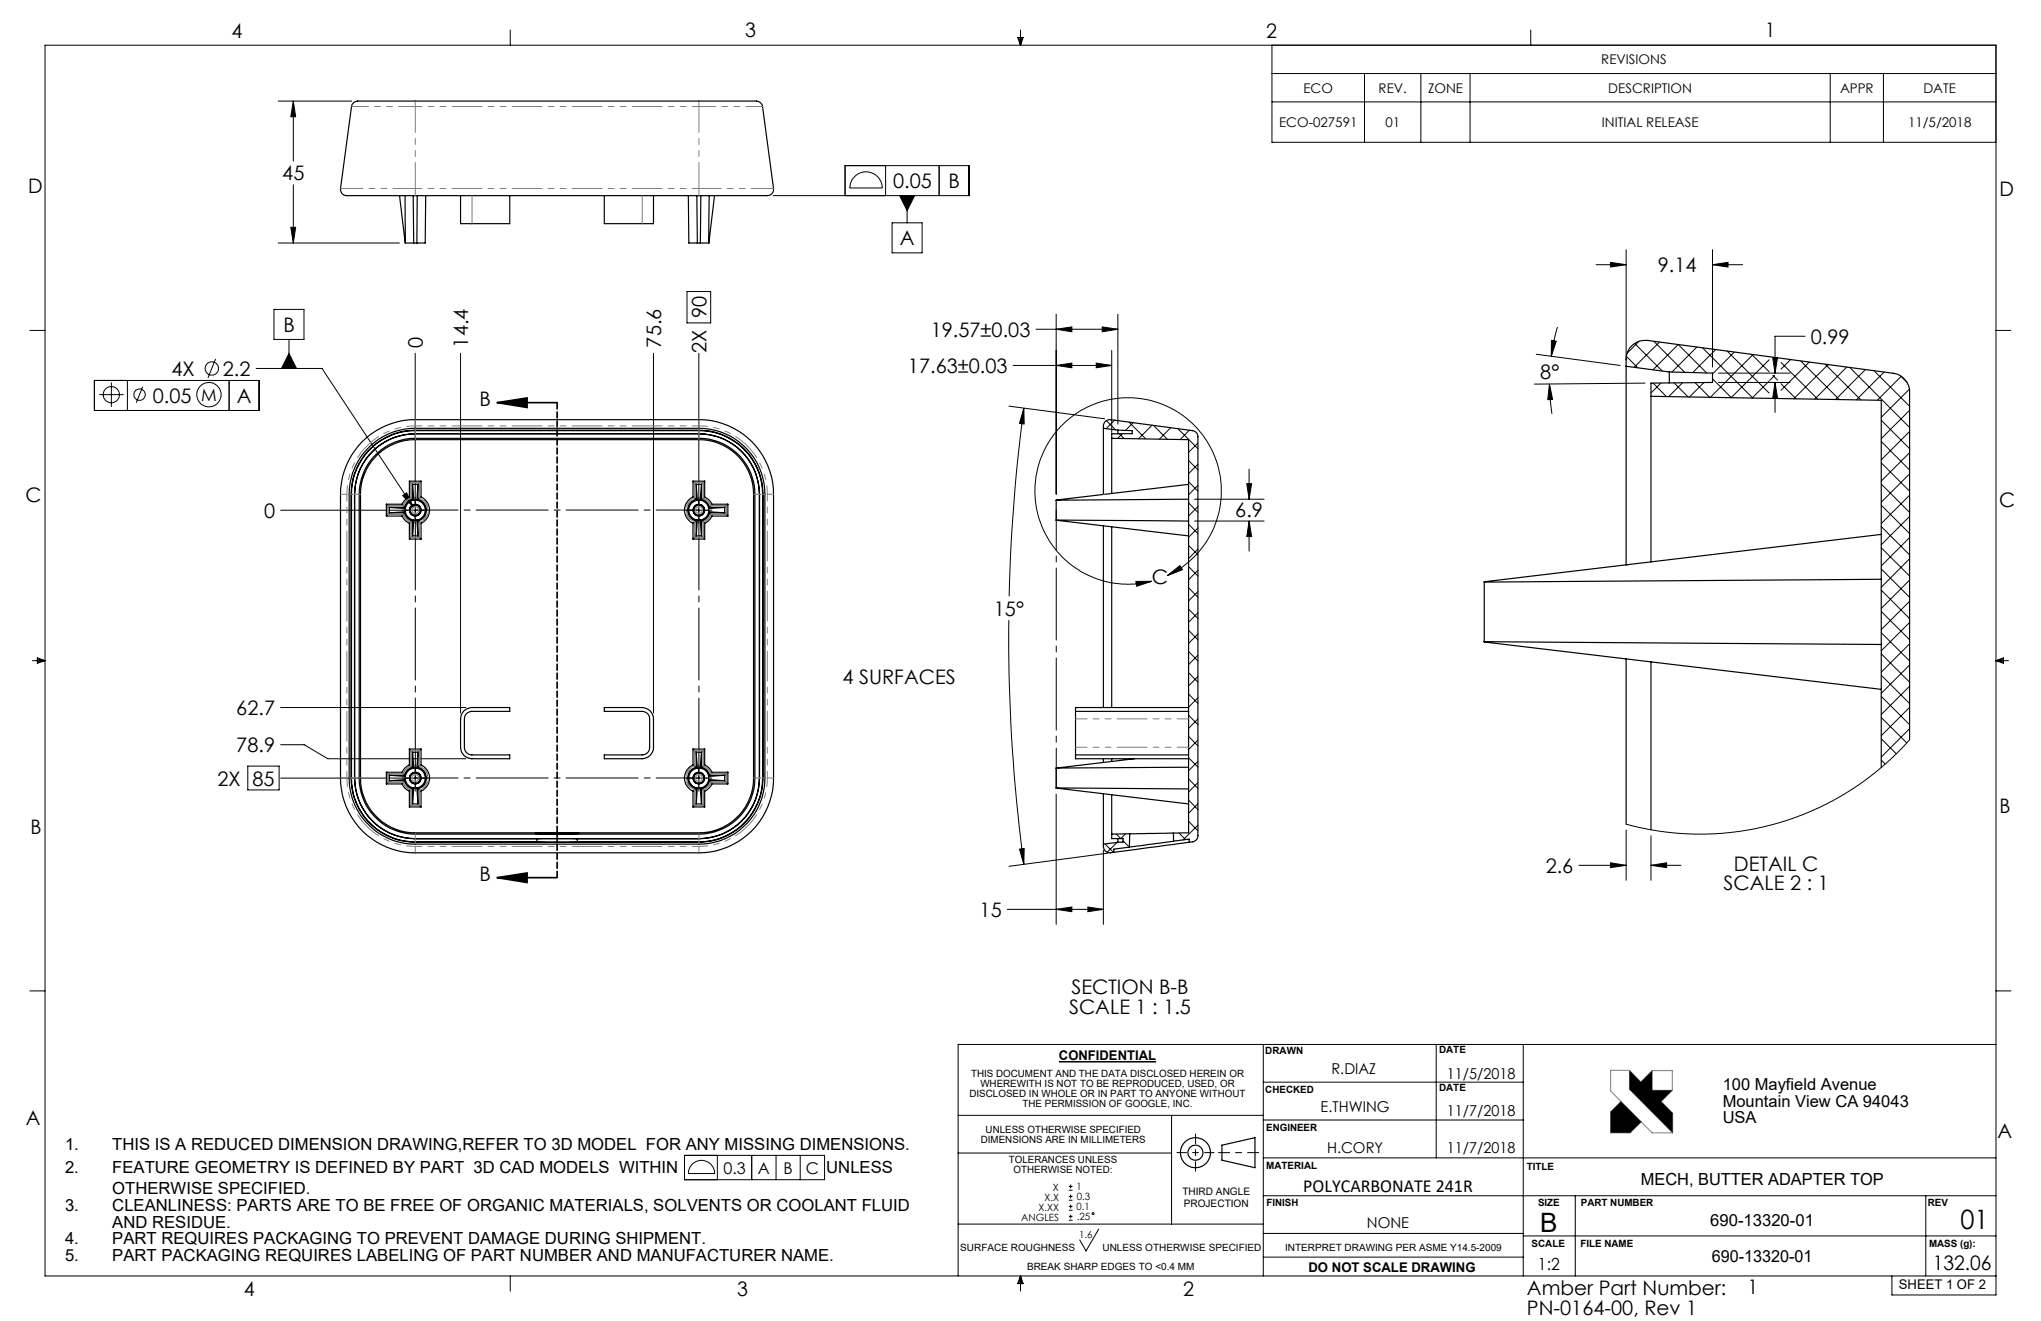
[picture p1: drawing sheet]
<svg xmlns="http://www.w3.org/2000/svg" width="432mm" height="279mm" viewBox="0 0 432 279" stroke-linecap="round" stroke-linejoin="round" font-family="sans-serif">
<g fill="none" stroke="#000" stroke-width=".25">
<path d="M74.8 21.7a3.7 3.7 0 0 1 2.5-.3h82a1.63 1.63 0 0 1 2 1.1l2.4 17.4a1.56 1.56 0 0 1-2.2 1.5h-87.3a1.56 1.56 0 0 1-2.2-1.5l2.4-17.4zM84.5 41.4l1.2 10M85.7 41.4l.1 10M85.7 51.4h.1M85.8 51.4h1.7M87.4 41.4l.1 10M87.5 51.4h.7M88.3 41.4l-.1 10M90.1 41.4l-.1 10h-1.8M97.4 41.4v5.9h10.4v-5.9M127.8 41.4v5.9h10.5v-5.9M145.6 41.4l.1 10h1.8"/>
<path d="M147.4 41.4l.1 10M147.5 51.4h.7M148.2 51.4h1.7M148.3 41.4l-.1 10M149.9 51.4h.1M150 41.4l-.1 10M151.2 41.4l-1.2 10M344 77.5a4.9 4.9 0 0 1 1.4-4.5 3.9 3.9 0 0 1 3.1-1l52 7a4 4 0 0 1 3.5 3.9v73.5M344 77.5v41.9M344 77.5l9.2 1.2M353.2 78.7v2.3M353.2 78.7l9.1 .2v2l-13 .1v2.8"/>
<path d="M76.7 93.4a15.9 15.9 0 0 1 11.1-4.6h60a15.8 15.8 0 0 1 15.9 15.8v60a15.8 15.8 0 0 1-15.9 15.8h-60a15.8 15.8 0 0 1-15.8-15.8v-60a15.9 15.9 0 0 1 4.7-11.2zM77.9 95.4a13.9 13.9 0 0 1 9.9-4.4h60a13.6 13.6 0 0 1 13.6 13.6v60a13.6 13.6 0 0 1-13.6 13.6h-60a13.6 13.6 0 0 1-13.5-13.6v-60a13.6 13.6 0 0 1 3.6-9.2zM78.4 94.3a13.9 13.9 0 0 1 9.4-3.7h60a13.9 13.9 0 0 1 14 14v60a13.9 13.9 0 0 1-14 13.9h-60a14 14 0 0 1-13.9-13.9v-60a13.9 13.9 0 0 1 4.5-10.3zM79.1 96.6a11.8 11.8 0 0 1 8.7-3.9h60a11.8 11.8 0 0 1 11.9 11.9v60a11.8 11.8 0 0 1-11.9 11.8h-60a11.9 11.9 0 0 1-11.8-11.8v-60a12.1 12.1 0 0 1 3.1-8zM80 96a11.7 11.7 0 0 1 7.8-3h60a11.5 11.5 0 0 1 11.6 11.6v60a11.5 11.5 0 0 1-11.6 11.5h-60a11.6 11.6 0 0 1-11.5-11.5v-60a11.5 11.5 0 0 1 3.7-8.6zM233.4 90.6a1.46 1.46 0 0 1 1.6-1.8l17.3 2.3a1.27 1.27 0 0 1 1.1 1.3v84.3a1.27 1.27 0 0 1-1.1 1.3l-.7 .2M233.4 90.6v14M233.4 90.6l3.1 .4M235.2 92.7v11.7M235.2 92.7l16.3 .3v83.1l-3.3 .1M236.5 91v.8M236.5 91l3 .1v.6l-4.3 .1v.9"/>
<path d="M349.3 83.8v35.1M349.3 83.8l48.7 .9v77.6M81.7 106.6l.3 .3M81.7 109.1h3.4M81.7 106.6h3.4M81.7 106.6v2.5M82 108.9l-.3 .2M82.1 107.1l.3 .2M82.4 108.5l-.3 .2M82.4 107.3v1.2M82.4 107.3l3.3 .3M82.4 107.3h3.1"/>
<path d="M82.4 108.5h3.1M85.1 109.1a2.98 2.98 0 0 0 1.5 1.6M85.1 106.6l.2 .3M85.3 108.9l-.2 .2M85.3 107.1l.2 .2M85.5 107.3l.3 .3M85.5 108.5a2.47 2.47 0 0 0 1.8 1.7M85.5 108.5l-.2 .2M85.7 107.6v.6M85.7 108.2l-3.3 .3M85.7 108.2h.1M85.7 107.6h.1"/>
<path d="M85.8 108.2a2.15 2.15 0 0 0 1.7 1.8M85.8 108.2l-.3 .3M86.6 105.1l.3 .2M86.6 101.8l.3 .2M86.6 105.1a2.98 2.98 0 0 0-1.5 1.5M86.6 101.8v3.3M86.6 110.7v3.3M86.6 114h2.5M86.6 101.8h2.5M86.9 110.5l-.3 .2M86.9 113.8l-.3 .2M87 105.4l.3 .2"/>
<path d="M87 102.2l.3 .2M87.3 105.6l.2 .2M87.3 105.6a2.47 2.47 0 0 0-1.8 1.7M87.3 110.2l-.3 .2M87.3 113.3l-.3 .3M87.3 113.3h1.1M87.3 102.4l.2 3.4M87.3 102.4h1.1M87.3 102.4v3.2M87.3 110.2v3.1M87.5 105.8a2.15 2.15 0 0 0-1.7 1.8M87.5 110l-.2 .2"/>
<path d="M87.5 110h.7M87.5 105.8h.7M87.5 105.8h.1M87.5 110h.1M87.5 110l-.2 3.3M88.2 105.8a2.13 2.13 0 0 1 1.8 2.1 2.13 2.13 0 0 1-1.8 2.1M88.2 110l.2 .2M88.2 105.8h.1M88.2 110h.1M88.2 110l.2 3.3M88.4 105.6l-.2 .2M88.4 105.6a2.39 2.39 0 0 1 1.8 2.3 2.39 2.39 0 0 1-1.8 2.3"/>
<path d="M88.4 110.2l.3 .2M88.4 113.3l.3 .3M88.4 102.4l-.2 3.4M88.4 102.4v3.2M88.4 110.2v3.1M88.7 102.2l-.3 .2M88.7 105.4l-.3 .2M88.8 110.5l.3 .2M88.8 113.8l.3 .2M89.1 105.1l-.3 .2M89.1 105.1a3 3 0 0 1 1.8 2.8 3 3 0 0 1-1.8 2.8M89.1 101.8l-.3 .2"/>
<path d="M89.1 101.8v3.3M89.1 110.7v3.3M146.6 105.1a3 3 0 0 0-1.8 2.8 3 3 0 0 0 1.8 2.8M146.6 105.1l.3 .2M146.6 101.8l.3 .2M146.6 101.8v3.3M146.6 110.7v3.3M146.6 114h2.5M146.6 101.8h2.5M146.9 113.8l-.3 .2M146.9 110.5l-.3 .2M147 102.2l.3 .2"/>
<path d="M147 105.4l.3 .2M147.3 105.6a2.38 2.38 0 0 0-1.8 2.3 2.38 2.38 0 0 0 1.8 2.3M147.3 105.6l.2 .2M147.3 110.2l-.3 .2M147.3 113.3l-.3 .3M147.3 102.4v3.2M147.3 110.2v3.1M147.3 113.3h1.1M147.3 102.4h1.1M147.3 102.4l.2 3.4M147.5 110l-.2 .2M147.5 105.8a2.12 2.12 0 0 0-1.8 2.1 2.12 2.12 0 0 0 1.8 2.1"/>
<path d="M147.5 110l-.2 3.3M147.5 105.8h.1M147.5 110h.1M147.5 110h.7M147.5 105.8h.7M148.2 110l.2 .2M148.2 105.8a2.05 2.05 0 0 1 1.7 1.8M148.2 110l.2 3.3M148.2 105.8h.1M148.2 110h.1M148.4 105.6l-.2 .2M148.4 105.6a2.47 2.47 0 0 1 1.7 1.7"/>
<path d="M148.4 110.2l.3 .2M148.4 113.3l.3 .3M148.4 102.4v3.2M148.4 110.2v3.1M148.4 102.4l-.2 3.4M148.7 105.4l-.3 .2M148.7 102.2l-.3 .2M148.8 110.5l.3 .2M148.8 113.8l.3 .2M149.1 105.1a2.98 2.98 0 0 1 1.5 1.5M149.1 105.1l-.3 .2M149.1 101.8l-.3 .2"/>
<path d="M149.1 101.8v3.3M149.1 110.7v3.3M149.9 108.2l.2 .3M149.9 108.2a2.05 2.05 0 0 1-1.7 1.8M149.9 108.2h.1M149.9 107.6h.1M150 107.6v.6M150 108.2l3.3 .3M150.1 108.5a2.47 2.47 0 0 1-1.7 1.7M150.1 107.3l-.2 .3M150.1 108.5l.3 .2M150.1 107.3h3.2"/>
<path d="M150.1 108.5h3.2M150.4 107.1l-.3 .2M150.4 108.9l.2 .2M150.6 106.6l-.2 .3M150.6 109.1a2.98 2.98 0 0 1-1.5 1.6M150.6 109.1h3.4M150.6 106.6h3.4M153.3 108.5l.3 .2M153.3 107.3v1.2M153.3 107.3l-3.3 .3M153.6 107.1l-.3 .2M153.7 108.9l.3 .2"/>
<path d="M154 106.6l-.3 .3M154 106.6v2.5M223.4 110l28.1 .2M223.4 105.8v4.2M223.4 105.8h.1M223.4 110h.1M223.4 110l28.1 3.3M233.4 111.2v38.4M235.2 111.4v38.2M251.5 105.6l-28.1 .2M251.5 102.4l-28.1 3.4M344 119.4v.1"/>
<path d="M344 119.4h.5M398 113l-84 10.1M314 135.7l84 .6M314 123.1v12.6M314 135.7l84 10.1M344 139.3v35M349.3 140v35.5M398 122.5l-84 .6M86.6 158.4l.3 .3M86.6 158.4v3.4M86.6 158.4h2.5M87 158.9l.3 .2"/>
<path d="M87.3 159.1v3.2M87.3 159.1h1.1M87.3 159.1l.2 3.4M88.4 159.1v3.2M88.4 159.1l-.2 3.4M88.7 158.9l-.3 .2M89.1 158.4l-.3 .3M89.1 158.4v3.4M98.1 150.4l.8-.5 .9-.3h8v.9h-8a1.57 1.57 0 0 0-1.6 1.6v6a1.57 1.57 0 0 0 1.6 1.6h8v.8h-8a2.41 2.41 0 0 1-2.4-2.4v-6a2.31 2.31 0 0 1 .7-1.7zM127.8 149.6h8.1a2.41 2.41 0 0 1 2.4 2.5v6a2.41 2.41 0 0 1-2.4 2.4h-8.1v-.8h8.1a1.57 1.57 0 0 0 1.5-1.6v-6a1.57 1.57 0 0 0-1.5-1.6h-8.1zM146.6 158.4l.3 .3M146.6 158.4v3.4"/>
<path d="M146.6 158.4h2.5M147 158.9l.3 .2M147.3 159.1v3.2M147.3 159.1h1.1M147.3 159.1l.2 3.4M148.4 159.1v3.2M148.4 159.1l-.2 3.4M148.7 158.9l-.3 .2M149.1 158.4l-.3 .3M149.1 158.4v3.4M227.5 150.5v9.2M227.5 159.7h24"/>
<path d="M227.5 150.5h24M227.5 159.7v.8h24M251.5 149.6h-24v.9M81.7 163.3l.3 .3M81.7 163.3h3.4M81.7 165.8h3.4M81.7 163.3v2.5M82 165.6l-.3 .2M82.1 163.7l.3 .3M82.4 165.1l-.3 .3M82.4 164v1.1M82.4 165.1h3.1"/>
<path d="M82.4 164h3.1M82.4 164l3.3 .2M85.1 165.8a2.67 2.67 0 0 0 1.5 1.5M85.1 163.3l.2 .3M85.3 165.6l-.2 .2M85.3 163.7l.2 .3M85.5 165.1a2.47 2.47 0 0 0 1.8 1.8M85.5 164l.3 .2M85.5 165.1l-.2 .3M85.7 164.2v.7M85.7 164.2h.1M85.7 164.9h.1"/>
<path d="M85.7 164.9l-3.3 .2M85.8 164.9a2.15 2.15 0 0 0 1.7 1.8M85.8 164.9l-.3 .2M86.6 161.8l.3 .2M86.6 161.8a2.88 2.88 0 0 0-1.5 1.5M86.6 167.3v3.4M86.6 170.7h2.5M86.9 167.1l-.3 .2M86.9 170.4l-.3 .3M87 162.1l.3 .2M87.3 162.3l.2 .2M87.3 162.3a2.34 2.34 0 0 0-1.8 1.7"/>
<path d="M87.3 166.9l-.3 .2M87.3 170l-.3 .3M87.3 166.9v3.1M87.3 170h1.1M87.5 166.7l-.2 .2M87.5 162.5h.1M87.5 162.5a2.15 2.15 0 0 0-1.7 1.7M87.5 166.7h.1M87.5 166.7h.7M87.5 162.5h.7M87.5 166.7l-.2 3.3M87.8 177.4a12.9 12.9 0 0 1-12.8-12.8v-60a12.9 12.9 0 0 1 12.8-12.8h60a12.8 12.8 0 0 1 12.9 12.8v60a12.8 12.8 0 0 1-12.9 12.8"/>
<path d="M87.8 177.4a12.9 12.9 0 0 1-12.8-12.8v-60a12.9 12.9 0 0 1 12.8-12.9h60a12.9 12.9 0 0 1 12.9 12.9v60a12.9 12.9 0 0 1-12.9 12.8M88.2 162.5h.1M88.2 166.7l.2 .2M88.2 162.5a2.13 2.13 0 0 1 1.8 2.1 2.13 2.13 0 0 1-1.8 2.1M88.2 166.7h.1M88.2 166.7l.2 3.3M88.4 162.3l-.2 .2M88.4 162.3a2.37 2.37 0 0 1 1.8 2.3 2.37 2.37 0 0 1-1.8 2.3M88.4 170l.3 .3M88.4 166.9l.3 .2M88.4 166.9v3.1M88.7 162.1l-.3 .2"/>
<path d="M88.8 167.1l.3 .2M88.8 170.4l.3 .3M89.1 161.8l-.3 .2M89.1 161.8a3 3 0 0 1 1.8 2.8 3 3 0 0 1-1.8 2.7M89.1 167.3v3.4M113.2 176.3h9.3zM113.6 177.4h8.5v.7h-8.5zM113.6 178h-25.8a13.5 13.5 0 0 1-13.4-13.4v-60a13.5 13.5 0 0 1 13.4-13.5h60a13.5 13.5 0 0 1 13.6 13.5v60a13.5 13.5 0 0 1-13.6 13.4h-25.7M146.6 161.8l.3 .2M146.6 161.8a3 3 0 0 0-1.8 2.8 3 3 0 0 0 1.8 2.7M146.6 167.3v3.4M146.6 170.7h2.5"/>
<path d="M146.9 167.1l-.3 .2M146.9 170.4l-.3 .3M147 162.1l.3 .2M147.3 162.3l.2 .2M147.3 162.3a2.36 2.36 0 0 0-1.8 2.3 2.36 2.36 0 0 0 1.8 2.3M147.3 170l-.3 .3M147.3 166.9l-.3 .2M147.3 166.9v3.1M147.3 170h1.1M147.5 162.5a2.12 2.12 0 0 0-1.8 2.1 2.12 2.12 0 0 0 1.8 2.1M147.5 162.5h.1M147.5 166.7l-.2 .2"/>
<path d="M147.5 166.7h.1M147.5 166.7h.7M147.5 162.5h.7M147.5 166.7l-.2 3.3M147.8 177.4h-60M148.2 162.5h.1M148.2 162.5a2.05 2.05 0 0 1 1.7 1.7M148.2 166.7l.2 .2M148.2 166.7h.1M148.2 166.7l.2 3.3M148.4 162.3l-.2 .2M148.4 162.3a2.34 2.34 0 0 1 1.7 1.7"/>
<path d="M148.4 166.9l.3 .2M148.4 170l.3 .3M148.4 166.9v3.1M148.7 162.1l-.3 .2M148.8 167.1l.3 .2M148.8 170.4l.3 .3M149.1 161.8a2.88 2.88 0 0 1 1.5 1.5M149.1 161.8l-.3 .2M149.1 167.3v3.4M149.9 164.9a2.05 2.05 0 0 1-1.7 1.8M149.9 164.9l.2 .2M149.9 164.2h.1"/>
<path d="M149.9 164.9h.1M150 164.2v.7M150 164.9l3.3 .2M150.1 164l-.2 .2M150.1 165.1a2.47 2.47 0 0 1-1.7 1.8M150.1 165.1l.3 .3M150.1 165.1h3.2M150.1 164h3.2M150.4 163.7l-.3 .3M150.4 165.6l.2 .2M150.6 163.3l-.2 .3M150.6 165.8a2.67 2.67 0 0 1-1.5 1.5"/>
<path d="M150.6 163.3h3.4M150.6 165.8h3.4M153.3 165.1l.3 .3M153.3 164l-3.3 .2M153.3 164v1.1M153.6 163.7l-.3 .3M153.7 165.6l.3 .2M154 163.3l-.3 .3M154 163.3v2.5M223.4 166.7l28.1 .2M223.4 162.5v4.2M223.4 162.5h.1"/>
<path d="M223.4 166.7l28.1 3.3M233.4 178.5a1.52 1.52 0 0 0 .6 1.6 1.52 1.52 0 0 0 1.6 .2M233.4 167.9v10.6M233.4 160.5v.8M235.2 168.1v8.3M235.2 176.4v1h2.4v.7l-1.1 .1M235.2 160.5v.5M236.5 177.4v.8M236.5 178.2l-3.1 .3M238.9 179.2l-3.2 .4-.1 .7M239 176.4l-.1 2.8M239 176.4h-3.8"/>
<path d="M240 160.5l-16.6 2M248.2 176.2l-9.2 .2M248.2 176.2l.1 1.7M248.3 177.9l-9.4 1.3M248.3 177.9l3.3-.4v.7M251.5 162.3l-28.1 .2M251.6 178.2l-16 2.1M258.5 242.2l7-1.6v6.4l-7-1.6z"/>
<circle cx="87.8" cy="107.9" r="1.06"/>
<circle cx="87.9" cy="107.9" r="1.24"/>
<circle cx="87.9" cy="107.9" r="1.22"/>
<circle cx="147.8" cy="107.9" r="1.06"/>
<circle cx="147.9" cy="107.9" r="1.21"/>
<circle cx="147.9" cy="107.9" r="1.22"/>
<circle cx="87.8" cy="164.6" r="1.06"/>
<circle cx="87.8" cy="164.6" r="1.24"/>
<circle cx="87.9" cy="164.6" r="1.21"/>
<circle cx="147.8" cy="164.6" r="1.21"/>
<circle cx="147.8" cy="164.6" r="1.06"/>
<circle cx="147.9" cy="164.6" r="1.23"/>
<circle cx="252.9" cy="243.8" r="1.59"/>
<circle cx="252.9" cy="243.8" r="3.2"/>
</g>
<path d="M257.8 243.8h8.5" fill="none" stroke="#000" stroke-width=".21" stroke-dasharray="15.2 1.3 1.3 1.3" stroke-dashoffset="12.9"/>
<path d="M252.9 239.9v7.8M249 243.8h7.9" fill="none" stroke="#000" stroke-width=".21" stroke-dasharray="15.2 1.3 1.3 1.3" stroke-dashoffset="13.2"/>
<g fill="none" stroke="#000" stroke-width=".21">
<path d="M107.9 6.3v3.3M215.3 7.9h1.2l-.6 1.7zM215.6 7.9l.3 1.7M215.9 6.3v3.3M216.2 7.9l-.3 1.7M269.1 9.6v20.5h153.2M269.1 15.6h153.2M288.7 15.6v14.5M300.6 15.6v14.5M311 15.6v14.5M323.9 6.3v3.3M387.2 15.6v14.5"/>
<path d="M398.5 15.6v14.5M58.9 21.4h15.5M62.1 21.4l.4 3.3h-1zM62.1 21.4v12.7M62.1 39.1v12.3M180.8 37.4a3.4 3.4 0 0 1 3.7-.8 3.4 3.4 0 0 1 2.2 3.2h-6.9v-.5a3.4 3.4 0 0 1 1-1.9zM187.4 35v6.4M198.7 35v6.4M269.1 21.6h153.2M58.9 51.4h25.6M61.5 48.1h1l-.4 3.3zM178.8 41.4v-6.4h26.2v6.4h-41.4"/>
<path d="M188.7 47.1h6.4v6.4h-6.4zM190.3 41.4h3.2l-1.6 3.2zM191.9 41.4v5.7M337.7 56h6.3M340.7 55.5l3.3 .5-3.3 .5zM344 52.8v23.4M362.3 56l3.3-.5v1zM362.3 52.8v24.8M362.3 56h6.4M6.3 69.9h3.2M45.6 75.9l-1.6 4M54.2 77.9h13.9l19.4 29.4"/>
<path d="M58 65.4h6.3v6.4h-6.3zM61.1 74.8l1.6 3.1h-3.2zM61.1 71.8v6.1M87.8 74.7v36M97.4 74.7v76.1M138.3 74.7v76.1M145.3 61.7h5.1v6.6h-5.1zM147.8 74.7v36M214.3 77.3h20.9M219.2 69.6h17.3M223.4 66.5v38M223.4 77.3l3.4-.5v1z"/>
<path d="M223.4 69.6l3.4-.5v1.1zM231.9 76.8l3.3 .5-3.3 .5zM233.2 69.1l3.3 .5-3.3 .6zM235.2 74.1v17.3M236.5 66.5v23.2M325 74.9l17.8 2.4M328.2 72l1 .2-1 3.2zM329.5 69.2l-1 3.8-.3 2.4M344.1 75.4l2.4 2.4M345.8 72.6l5.9 5.9M346.7 72.2l-2.5 2.5M349.7 78.2l5.3-5.3 6.1 6"/>
<path d="M349.9 72.2l6.5 6.6M351.1 72.4l-5.4 5.3M359 73.4l-5.3 5.3M360.2 73.6l10.6 10.6M363 73.9l-4.9 4.9M363.6 78.9h15.1M365.4 74.3l8.9 8.8M366.9 74.5l-4.6 4.6M370.6 75l3.7 3.6M370.9 75l-9.1 9M374.3 76.1l-8 8-4-4M375 75.6h1.1l-.6 3.3z"/>
<path d="M375.1 79.4l1 1M375.4 79.4l-.9 1M376.8 76.7l7.8 7.7M378.8 76.1l-2 2M381 76.3l8.1 8.2M381.9 71.1h-6.4v7.8M382.8 76.6l-6 5.9M386.2 77l7.5 7.6M386.8 77.1l-7.3 7.2M390.7 77.6l-6.8 6.8M391.3 77.7l12.7 12.7M394.7 78.2l-6.4 6.3"/>
<path d="M396.5 78.4l7.5 7.5M398.6 78.7l-5.9 5.9M402.1 79.5l1.4 1.4M402.2 79.6l-5 5.1M422.3 69.9h3.1M20 80.5h34.8v6.3h-34.8zM21 83.5h5.1M23.6 80.9v5.1M27 80.5v6.3M30.2 81.8l-1.4 3.4M48.5 80.5v6.3M213.5 85.9l20.2 2.7"/>
<path d="M216.6 86.3l.1 3.4-1-.2zM216.6 86.3a375.8 375.8 0 0 0-3.1 39.8M234.1 89l1.9 1.9M235.8 88.9l-1.8 1.8M236.8 91.8l1 .9M237.4 91.8l-.9 .9M238.9 89.3l3.5 3.5M239.7 89.4l-1.6 1.6M243.7 89.9l-2.8 2.9M244.1 90l2.9 2.9M247.7 90.5l-2.4 2.4M249.2 90.7l4.2 4.2"/>
<path d="M251.5 97.4l1.9 2M251.6 91l-1.9 2M253.4 93.7l-1.9 2M253.4 98.2l-1.9 2M264.3 99.2v6.4M327.8 81.2l.7 3.3h-1.1zM327.8 81.2l.1 3.2 .4 3.1M348 81l-23.4 .2M349.7 81l2.9 2.9M351.4 81l-2.1 2.1M354.2 81l3 3M356 81l-3 2.9"/>
<path d="M358.6 80.9l3.1 3.1M360.5 80.9l-3.1 3.1M363.6 80.9h15.1M374.3 80.6l-3.6 3.6M375.5 80.9l.6 3.3h-1.1zM375.5 80.9v6.3M376.8 81.2l3.2 3.1M398 97.9l6 6M398 93.4l6 6M398 88.9l6 6M404 82.3l-6 6M404 86.8l-6 6"/>
<path d="M404 91.3l-6 6M404 95.7l-6 6M59.4 107.9h31.2M85.2 104.8l.8-.6 1.5 3.1zM145.1 107.9h5.5M251.5 119.8l1.9 2M251.5 115.4l1.9 1.9M251.5 110.9l1.9 2M251.5 106.4l1.9 2M251.5 101.9l1.9 2M252.7 105.6h14.7M252.7 110.2h14.7"/>
<path d="M253.4 102.7l-1.9 2M253.4 107.1l-1.9 2M253.4 111.7l-1.9 1.9M253.4 116.1l-1.9 2M263.8 102.3h1l-.5 3.3zM264.3 110.2v6.4M264.3 110.2l.5 3.3h-1zM398 115.9l6 5.9M398 111.4l6 6M398 106.9l6 6M398 102.4l6 6M404 100.2l-6 6"/>
<path d="M404 104.7l-6 6M404 109.2l-6 6M404 113.7l-6 6M404 118.2l-6 6M6.8 139.7h2.7M7.9 139.1l1.6 .6-1.6 .6zM7.9 139.4l1.6 .3M9.5 139.7l-1.6 .3M213.4 131.2a355.1 355.1 0 0 0 3.2 51.6M240.3 123l3.4-.1-3.2 1.1zM247 121.7a19.7 19.7 0 0 0 4.6-32.8 19.7 19.7 0 0 0-31.8 9.3 19.7 19.7 0 0 0 21.4 25.2l2.5-.5M247 121.7l2.6-2.1 .6 .9z"/>
<path d="M251.5 137.8l1.9 2M251.5 133.3l1.9 2M251.5 128.8l1.9 2M251.5 124.3l1.9 2M253.4 120.6l-1.9 2M253.4 125.1l-1.9 2M253.4 129.6l-1.9 2M253.4 134.1l-1.9 2M253.4 138.6l-1.9 2M398 138.3l6 6M398 133.8l6 6M398 129.3l6 6"/>
<path d="M398 124.8l6 6M398 120.3l6 6M404 122.7l-6 6M404 127.2l-6 6M404 131.7l-6 6M404 136.2l-6 6M422.3 139.7h2.6M422.3 139.7l1.6 .3M422.3 139.7l1.6-.6v1.2zM423.9 139.4l-1.6 .3M59.4 149.6h39.2M59.4 157.5h4.9l5.1 3h29.2"/>
<path d="M251.5 155.8l1.9 2M251.5 151.3l1.9 2M251.5 146.8l1.9 2M251.5 142.3l1.9 2M253.4 143.1l-1.9 2M253.4 147.6l-1.9 2M253.4 152l-1.9 2.1M253.4 156.5l-1.9 2M398 156.2l3.2 3.2M398 151.8l5.4 5.3M398 147.3l6 6M398 142.8l6 6"/>
<path d="M404 140.7l-6 5.9M404 145.1l-6 6M404 149.6l-6 6M404 154.1l-6 6M404 156.4l-1.7 2-3.3 3.1-3.3 2.7-3.9 2.8-2.8 1.7-4 2.1-3.6 1.5-5 1.7-4.6 1.2-4.1 .7-6.7 .5h-3.7l-4.8-.4-5.1-.8-3.4-.9M52.4 162h6.7v5.1h-6.7zM59.4 164.6h31.2M87.8 161.8v5.5M145.1 164.6h5.5M147.8 161.8v5.5M215.7 179.6l1-.1-.1 3.3zM223.4 168v27.5"/>
<path d="M233.4 179.8v15.7M233.8 178.5l1.7 1.8M236.2 176.4l.9 1M236.3 178.2l-2.1 2.1M237.6 177.8l1.3 1.4M238.1 176.4l-1 1M249.4 176.2l1.4 1.4M251.5 173.7l1.9 2M251.5 169.2l1.9 2M251.5 164.7l1.9 2.1M251.5 160.3l1.9 1.9M253.4 161l-1.9 2"/>
<path d="M253.4 165.5l-1.9 2M253.4 170l-1.9 2M253.4 174.5l-3.1 3.2M344 175.6v10.6M349.3 176.8v9.4M398 160.8l.9 .8M213.1 192.3h20.3M223.4 192.3l3.4-.5v1zM230.2 191.8l3.2 .5-3.2 .5zM234.4 180.4l-20.9 2.8M334 183h10M340.7 182.5l3.3 .5-3.3 .5z"/>
<path d="M349.3 183h6.3M349.3 183l3.3-.5v1zM6.3 209.6h3.2M422.3 209.6h3.1M202.7 235.9h64.6M247.9 235.9v23M267.3 236.9h55M267.3 228.9h55M267.3 220.9v49M303.8 220.9v24M322.3 220.9v49M422.3 220.9h-219.6v49"/>
<path d="M144.8 244.4h29.6v5.1h-29.6zM146.4 246.2a2.8 2.8 0 0 1 3.1-.6 2.8 2.8 0 0 1 1.7 2.6h-5.6a2.93 2.93 0 0 1 .8-2zM151.8 244.4v5.1M159 244.4v5.1M164.2 244.4v5.1M169.3 244.4v5.1M202.7 243.9h45.2M202.7 258.9h64.6M226.1 251.7h.8M226.1 250.9h.8M226.1 253.9h.8M226.1 253h.8"/>
<path d="M226.1 256h.8M226.1 255.2h.8M226.1 258.1h.8M226.1 257.3h.8M226.5 250.5v.9M226.5 252.7v.8M226.5 254.8v.8M226.5 256.9v.8M232.4 260l-2.6 4.6-1.4-2.3M267.3 252.9h155M267.3 244.9h155M333.3 252.9v17"/>
<path d="M407.4 252.9v17M107.9 269.9v3.2M215.9 269.9v3.2M215.9 269.9l.6 1.6h-1.2zM215.9 269.9l-.3 1.6M215.9 269.9l.3 1.6M267.3 260.9h55M267.3 265.9h55M322.3 261.4h100M400.3 269.9v4h22v-264.3h-412.8v260.3h412.8"/>
<circle cx="44.8" cy="77.9" r="1.4"/>
<circle cx="23.5" cy="83.5" r="1.71"/>
<circle cx="29.5" cy="83.5" r="1.2"/>
<circle cx="44.2" cy="83.5" r="2.57"/>
<circle cx="231.3" cy="256.7" r=".19"/>
</g>
<path d="M342.9 233l-2.2 2.2v4.4h4.2l2.3-2.3M344.7 226.4h-4v4.4l8.8 8.8h4.4M344.7 226.4v4l9.2 9.2M344.7 226.4l2.4 2.4 2.4-2.4M349.5 226.4h4.3v4.2M349.5 226.4v4.2h4.3M353.8 230.6l-2.4 2.4 2.5 2.4v4.2" fill="none" stroke="#808080" stroke-width=".21"/>
<path d="M340.7 235.2v4.4h4.2l2.3-2.3-4.3-4.3zM344.7 226.4v4l9.2 9.2v-4.2l-2.5-2.4 2.4-2.4h-4.3v-4.2l-2.4 2.4z" fill-rule="evenodd" fill="#000"/>
<path d="M224 224.6h20.6" fill="none" stroke="#000" stroke-width=".32"/>
<path d="M105.2 85.2l6.3-1v2zM105.2 85.2h12.7M105.2 185.6l6.3-1v2.1zM105.2 185.6h12.7" fill="none" stroke="#000" stroke-width=".35"/>
<path d="M117.9 185.6v-100.4" fill="none" stroke="#000" stroke-width=".35" stroke-dasharray="1.3 .6" stroke-dashoffset="-.1"/>
<path d="M87.9 107.9h60M147.9 164.5h-60" fill="none" stroke="#000" stroke-width=".21" stroke-dasharray="15.2 1.3 1.3 1.3" stroke-dashoffset="6.2"/>
<path d="M87.9 107.9v56.6M147.9 107.9v56.6" fill="none" stroke="#000" stroke-width=".21" stroke-dasharray="15.2 1.3 1.3 1.3" stroke-dashoffset="-1.7"/>
<path d="M223.5 166.7v-58.8" fill="none" stroke="#000" stroke-width=".21" stroke-dasharray="15.2 1.3 1.3 1.3" stroke-dashoffset="6.8"/>
<g fill="#000">
<path d="M61.1 74.8l1.6 3.1h-3.2zM190.3 41.4l1.6 3.2 1.6-3.2zM247 121.7l2.6-2.1 .6 .9zM240.3 123l3.4-.1-3.2 1.1z"/>
<path d="M216.6 86.3l.1 3.4-1-.2zM215.7 179.6l1-.1-.1 3.3zM263.8 102.3h1l-.5 3.3zM264.3 110.2l.5 3.3h-1zM223.4 77.3l3.4-.5v1zM231.9 76.8l3.3 .5-3.3 .5zM223.4 69.6l3.4-.5v1.1zM233.2 69.1l3.3 .5-3.3 .6zM340.7 55.5l3.3 .5-3.3 .5zM362.3 56l3.3-.5v1zM375 75.6h1.1l-.6 3.3zM375.5 80.9l.6 3.3h-1.1zM328.2 72l1 .2-1 3.2zM327.8 81.2l.7 3.3h-1.1zM340.7 182.5l3.3 .5-3.3 .5zM349.3 183l3.3-.5v1z"/>
<path d="M85.2 104.8l2.3 2.5-1.5-3.1zM62.1 21.4l.4 3.3h-1zM61.5 48.1h1l-.4 3.3z"/>
<path d="M105.2 185.6l6.3-1v2.1zM105.2 85.2l6.3-1v2z"/>
<path d="M223.4 192.3l3.4-.5v1zM230.2 191.8l3.2 .5-3.2 .5z"/>
</g>
<g fill="none" stroke="#808080" stroke-width=".21" stroke-dasharray="6.3 1.3 1.3 1.3 1.3 1.3">
<path d="M87.9 39.9v1.5M87.9 21.4v1.1M147.9 39.9v1.5M147.9 21.4v1.1M99.9 41.4v5.9M135.9 41.4v5.9M87.9 91v-.4M87.9 88.7v1.4M87.9 92.7v-1M87.9 93v-.3M87.9 91.7h.1M87.9 91v.1"/>
<path d="M87.9 91.7v-.6M147.9 91v-.4M147.9 88.7v1.4M147.9 92.7v-1M147.9 91.7h.1M147.9 93v-.3M147.9 91v.1M147.9 91.7v-.6M72.1 104.5h1.3M74.3 104.5h-.4M74.3 104.5h.1M75 104.5h-.6"/>
<path d="M75.1 104.5h-.1M76 104.5h-.9M76.3 104.5h-.3M82 108.9h3.3M82 106.9v2M82.1 107h3.3M82.1 108.7v-1.7M85.3 108.9a2.77 2.77 0 0 0 1.6 1.6M85.3 106.9h-3.3M85.4 108.7h-3.3M85.4 107a2.64 2.64 0 0 1 1.6-1.6M86.9 110.5v3.2"/>
<path d="M86.9 102v3.3M86.9 105.3a2.77 2.77 0 0 0-1.6 1.6M86.9 113.7h1.9M87 110.4a2.64 2.64 0 0 1-1.6-1.7M87 113.6v-3.2M87 105.4v-3.2M87 102.2h1.7M87.9 107.2a.72 .72 0 0 0-.7 1 .72 .72 0 0 0 1.2 .2 .72 .72 0 0 0-.3-1.2h-.2M88.7 102.2v3.2M88.7 110.4v3.2M88.7 113.6h-1.7M88.8 113.7v-3.2"/>
<path d="M88.8 105.3v-3.3M88.8 102h-1.9M146.9 110.5v3.2M146.9 102v3.3M146.9 113.7h1.9M147 113.6v-3.2M147 105.4v-3.2M147 102.2h1.7M147.9 107.2a.72 .72 0 0 0-.7 1 .72 .72 0 0 0 1.2 .2 .72 .72 0 0 0-.3-1.2h-.2M148.7 105.4a2.64 2.64 0 0 1 1.7 1.6M148.7 102.2v3.2M148.7 110.4v3.2"/>
<path d="M148.7 113.6h-1.7M148.8 113.7v-3.2M148.8 105.3v-3.3M148.8 110.5a2.77 2.77 0 0 0 1.7-1.6M148.8 102h-1.9M150.4 108.7a2.64 2.64 0 0 1-1.7 1.7M150.4 107h3.2M150.5 106.9a2.77 2.77 0 0 0-1.7-1.6M150.5 108.9h3.2M153.6 108.7h-3.2M153.6 107v1.7M153.7 106.9h-3.2"/>
<path d="M153.7 108.9v-2M159.4 104.5h.3M159.7 104.5h1M160.7 104.5h.1M160.7 104.5h.7M161.4 104.5h.4M161.4 104.5h.1M163.7 104.5h-1.4M233.6 104.5h-.1M86.9 158.7v3.3M87 158.8h1.7M88.7 158.8v3.3"/>
<path d="M88.8 158.7h-1.9M146.9 158.7v3.3M147 158.8h1.7M148.7 158.8v3.3M148.8 158.7h-1.9M72.1 164.5h1.3M74.3 164.5h-.4M74.3 164.5h.1M75 164.5h-.6M75.1 164.5h-.1M76 164.5h-.9M76.3 164.5h-.3"/>
<path d="M82 165.5h3.3M82 163.6v1.9M82.1 163.7h3.3M82.1 165.4v-1.7M85.3 165.5a2.77 2.77 0 0 0 1.6 1.6M85.3 163.6h-3.3M85.4 163.7a2.64 2.64 0 0 1 1.6-1.6M85.4 165.4h-3.3M86.9 167.1v3.3M86.9 162a2.77 2.77 0 0 0-1.6 1.6M86.9 170.4h1.9M87 167a2.64 2.64 0 0 1-1.6-1.6"/>
<path d="M87 162.1v-3.3M87 170.3v-3.3M87.9 178.1v.4M87.9 176.4v.9M87.9 176.1v.3M87.9 177.3v.1M87.9 178.1v-.1M87.9 177.4v.6M87.9 163.8a.72 .72 0 0 0-.7 1 .72 .72 0 0 0 1.2 .3 .72 .72 0 0 0-.3-1.2l-.2-.1M88.7 167v3.3M88.7 170.3h-1.7M88.8 162v-3.3"/>
<path d="M88.8 170.4v-3.3M146.9 167.1v3.3M146.9 170.4h1.9M147 170.3v-3.3M147 162.1v-3.3M147.9 178.1v.4M147.9 176.4v.9M147.9 176.1v.3M147.9 177.3v.1M147.9 178.1v-.1M147.9 177.4v.6M147.9 163.8a.72 .72 0 0 0-.7 1 .72 .72 0 0 0 1.2 .3 .72 .72 0 0 0-.3-1.2l-.2-.1"/>
<path d="M148.7 162.1a2.64 2.64 0 0 1 1.7 1.6M148.7 167v3.3M148.7 170.3h-1.7M148.8 170.4v-3.3M148.8 167.1a2.77 2.77 0 0 0 1.7-1.6M148.8 162v-3.3M150.4 165.4a2.64 2.64 0 0 1-1.7 1.6M150.4 163.7h3.2M150.5 163.6a2.77 2.77 0 0 0-1.7-1.6M150.5 165.5h3.2M153.6 165.4h-3.2M153.6 163.7v1.7"/>
<path d="M153.7 163.6h-3.2M153.7 165.5v-1.9M159.4 164.5h.3M159.7 164.5h1M160.7 164.5h.1M160.7 164.5h.7M161.4 164.5h.4M161.4 164.5h.1M163.7 164.5h-1.4M87.9 180.4v-1.4M147.9 180.4v-1.4"/>
</g>
<path d="M87.9 90.1a14.5 14.5 0 0 0-14.5 14.4M162.3 104.5a14.5 14.5 0 0 0-14.4-14.4M73.4 164.5a14.5 14.5 0 0 0 14.5 14.5M147.9 179a14.5 14.5 0 0 0 14.4-14.5" fill="none" stroke="#808080" stroke-width=".21" stroke-dasharray="6.3 1.3 1.3 1.3 1.3 1.3" stroke-dashoffset="4.5"/>
<path d="M147.9 39.9h-60M147.9 22.5h-60M147.9 90.1h-60M73.4 104.5v60M87.9 179h60M162.3 164.5v-60" fill="none" stroke="#808080" stroke-width=".21" stroke-dasharray="6.3 1.3 1.3 1.3 1.3 1.3" stroke-dashoffset="4.9"/>
<path d="M88.7 105.4a2.64 2.64 0 0 1 1.8 2.5 2.64 2.64 0 0 1-1.8 2.5M88.8 110.5a2.77 2.77 0 0 0 1.8-2.6 2.77 2.77 0 0 0-1.8-2.6M146.9 105.3a2.77 2.77 0 0 0-1.8 2.6 2.77 2.77 0 0 0 1.8 2.6M147 110.4a2.64 2.64 0 0 1-1.8-2.5 2.64 2.64 0 0 1 1.8-2.5M88.7 162.1a2.64 2.64 0 0 1 1.8 2.4 2.64 2.64 0 0 1-1.8 2.5M88.8 167.1a2.77 2.77 0 0 0 1.8-2.6 2.77 2.77 0 0 0-1.8-2.5M146.9 162a2.77 2.77 0 0 0-1.8 2.5 2.77 2.77 0 0 0 1.8 2.6M147 167a2.64 2.64 0 0 1-1.8-2.5 2.64 2.64 0 0 1 1.8-2.4" fill="none" stroke="#808080" stroke-width=".21" stroke-dasharray="6.3 1.3 1.3 1.3 1.3 1.3" stroke-dashoffset="3.3"/>
<path d="M87.9 39.9h-15.8M163.7 39.9h-15.8" fill="none" stroke="#808080" stroke-width=".21" stroke-dasharray="6.3 1.3 1.3 1.3 1.3 1.3" stroke-dashoffset="1.6"/>
<path d="M87.9 22.5h-13.5M161.4 22.5h-13.5" fill="none" stroke="#808080" stroke-width=".21" stroke-dasharray="6.3 1.3 1.3 1.3 1.3 1.3" stroke-dashoffset="2.8"/>
<path d="M87.9 22.5v17.4M147.9 22.5v17.4" fill="none" stroke="#808080" stroke-width=".21" stroke-dasharray="6.3 1.3 1.3 1.3 1.3 1.3" stroke-dashoffset=".9"/>
<path d="M251.5 152h-23.9M251.5 158h-23.9" fill="none" stroke="#808080" stroke-width=".21" stroke-dasharray="6.3 1.3 1.3 1.3 1.3 1.3" stroke-dashoffset="3.9"/>
<g font-size="5.6">
<text x="325.9" y="260.6">B</text>
<text x="414.8" y="260">01</text>
</g>
<g font-size="4.2">
<text x="49" y="8.1">4</text>
<text x="157.6" y="7.8">3</text>
<text x="267.9" y="8.1">2</text>
<text x="373.5" y="7.7">1</text>
<text x="6" y="40.7">D</text>
<text x="59.7" y="38.2">45</text>
<text x="188.9" y="39.8">0.05</text>
<text x="200.7" y="39.8">B</text>
<text x="423" y="41.5">D</text>
<text x="190.4" y="51.9">A</text>
<text x="350.7" y="57.6">9.14</text>
<text x="60" y="70.2">B</text>
<text x="149.5" y="67.3" transform="rotate(-90 149.5 67.3)">90</text>
<text x="196.9" y="71.2">19.57±0.03</text>
<text x="89.5" y="73.5" transform="rotate(-90 89.5 73.5)">0</text>
<text x="99.1" y="73.5" transform="rotate(-90 99.1 73.5)">14.4</text>
<text x="139.9" y="73.5" transform="rotate(-90 139.9 73.5)">75.6</text>
<text x="149.5" y="74.7" transform="rotate(-90 149.5 74.7)">2X</text>
<text x="383.1" y="72.7">0.99</text>
<text x="36.3" y="79.5">4X</text>
<text x="47.2" y="79.5">2.2</text>
<text x="192.1" y="78.9">17.63±0.03</text>
<text x="325.9" y="80.1">8°</text>
<text x="32.3" y="85.2">0.05</text>
<text x="50.1" y="85.2">A</text>
<text x="101.4" y="85.9">B</text>
<text x="5.4" y="106.2">C</text>
<text x="422.9" y="107.2">C</text>
<text x="55.9" y="109.5">0</text>
<text x="261.4" y="109.3">6.9</text>
<text x="243.7" y="123.6">C</text>
<text x="210.3" y="130.2">15°</text>
<text x="178.2" y="144.6">4 SURFACES</text>
<text x="50" y="151.2">62.7</text>
<text x="50" y="159.1">78.9</text>
<text x="46" y="166.1">2X</text>
<text x="53.4" y="166.1">85</text>
<text x="423" y="172.1">B</text>
<text x="6.5" y="176.3">B</text>
<text x="327" y="184.6">2.6</text>
<text x="366.8" y="184.2">DETAIL C</text>
<text x="101.4" y="186.4">B</text>
<text x="364.6" y="188.3">SCALE 2 : 1</text>
<text x="207.3" y="193.9">15</text>
<text x="226.2" y="214.4">SCALE 1 : 1.5</text>
<text x="226.7" y="210.3">SECTION B-B</text>
<text x="5.5" y="238">A</text>
<text x="422.6" y="240.8">A</text>
<text x="408.9" y="268.7">132.06</text>
<text x="51.6" y="274.1">4</text>
<text x="155.9" y="274.2">3</text>
<text x="250.3" y="274.2">2</text>
<text x="323" y="273.9">Amber Part Number:</text>
<text x="369.8" y="273.8">1</text>
<text x="323" y="278.1">PN-0164-00, Rev 1</text>
</g>
<text font-size="3.9" x="275.7" y="252">POLYCARBONATE 241R</text>
<text font-size="3.6" x="42.6" y="84.7">M</text>
<g font-size="3.5">
<text x="364.5" y="230.5">100 Mayfield Avenue</text>
<text x="364.5" y="234.1">Mountain View CA 94043</text>
<text x="364.5" y="237.6">USA</text>
<text x="13.8" y="243.2">1.</text>
<text x="23.8" y="243.2">THIS IS A REDUCED DIMENSION DRAWING,REFER TO 3D MODEL FOR ANY MISSING DIMENSIONS.</text>
<text x="13.8" y="248.2">2.</text>
<text x="23.8" y="248.2">FEATURE GEOMETRY IS DEFINED BY PART 3D CAD MODELS WITHIN</text>
<text x="174.8" y="248.2">UNLESS</text>
<text x="347.1" y="250.7">MECH, BUTTER ADAPTER TOP</text>
<text x="13.8" y="256.1">3.</text>
<text x="23.8" y="252.6">OTHERWISE SPECIFIED.</text>
<text x="23.8" y="256.1">CLEANLINESS: PARTS ARE TO BE FREE OF ORGANIC MATERIALS, SOLVENTS OR COOLANT FLUID</text>
<text x="13.8" y="263.2">4.</text>
<text x="23.8" y="259.6">AND RESIDUE.</text>
<text x="23.8" y="263.2">PART REQUIRES PACKAGING TO PREVENT DAMAGE DURING SHIPMENT.</text>
<text x="361.8" y="259.4">690-13320-01</text>
<text x="13.8" y="266.7">5.</text>
<text x="23.8" y="266.7">PART PACKAGING REQUIRES LABELING OF PART NUMBER AND MANUFACTURER NAME.</text>
<text x="325.4" y="268.7">1:2</text>
<text x="362.1" y="266.9">690-13320-01</text>
</g>
<g font-size="3.4">
<text x="153" y="248.2">0.3</text>
<text x="160.4" y="248.2">A</text>
<text x="165.8" y="248.2">B</text>
<text x="170.5" y="248.2">C</text>
</g>
<g font-size="3.2">
<text x="281.7" y="227.1">R.DIAZ</text>
<text x="306.1" y="228.2">11/5/2018</text>
<text x="279.4" y="235.2">E.THWING</text>
<text x="306.1" y="236.1">11/7/2018</text>
<text x="280.8" y="244">H.CORY</text>
<text x="306.1" y="244">11/7/2018</text>
<text x="289.2" y="259.8">NONE</text>
</g>
<g font-size="2.8">
<text x="338.8" y="13.6">REVISIONS</text>
<text x="275.8" y="19.6">ECO</text>
<text x="291.7" y="19.6">REV.</text>
<text x="302.1" y="19.6">ZONE</text>
<text x="340.3" y="19.6">DESCRIPTION</text>
<text x="389.3" y="19.6">APPR</text>
<text x="406.9" y="19.6">DATE</text>
<text x="270.6" y="26.9">ECO-027591</text>
<text x="293.1" y="26.9">01</text>
<text x="338.9" y="26.9">INITIAL RELEASE</text>
<text x="403.7" y="26.9">11/5/2018</text>
<text x="224" y="224.3">CONFIDENTIAL</text>
<text x="276.8" y="269">DO NOT SCALE DRAWING</text>
<text x="401.7" y="272.7">SHEET 1 OF 2</text>
</g>
<g font-size="2.2">
<text x="250.1" y="252.7">THIRD ANGLE</text>
<text x="250.4" y="255.3">PROJECTION</text>
</g>
<g font-size="2.1">
<text x="205.4" y="227.9">THIS DOCUMENT AND THE DATA DISCLOSED HEREIN OR</text>
<text x="267.7" y="223">DRAWN</text>
<text x="304.5" y="222.8">DATE</text>
<text x="205.1" y="232.1">DISCLOSED IN WHOLE OR IN PART TO ANYONE WITHOUT</text>
<text x="207.4" y="230">WHEREWITH IS NOT TO BE REPRODUCED, USED, OR</text>
<text x="267.7" y="231.1">CHECKED</text>
<text x="304.5" y="230.8">DATE</text>
<text x="208.5" y="239.6">UNLESS OTHERWISE SPECIFIED</text>
<text x="216.3" y="234.2">THE PERMISSION OF GOOGLE, INC.</text>
<text x="267.9" y="239.2">ENGINEER</text>
<text x="207.5" y="241.7">DIMENSIONS ARE IN MILLIMETERS</text>
<text x="213.4" y="246">TOLERANCES UNLESS</text>
<text x="214.4" y="248.1">OTHERWISE NOTED:</text>
<text x="222.8" y="251.8">X</text>
<text x="227.8" y="251.7">1</text>
<text x="267.9" y="247.1">MATERIAL</text>
<text x="323" y="247.4">TITLE</text>
<text x="219.7" y="256">X.XX</text>
<text x="221" y="253.9">X.X</text>
<text x="227.8" y="256">0.1</text>
<text x="227.8" y="253.8">0.3</text>
<text x="267.9" y="255.1">FINISH</text>
<text x="325.4" y="255">SIZE</text>
<text x="334.4" y="255">PART NUMBER</text>
<text x="407.9" y="255">REV</text>
<text x="216.1" y="258.2">ANGLES</text>
<text x="227.8" y="258.1">.25</text>
<text x="228.3" y="261.8">1.6</text>
<text x="324" y="263.7">SCALE</text>
<text x="334.4" y="263.7">FILE NAME</text>
<text x="408.1" y="263.7">MASS (g):</text>
<text x="203.2" y="264.5">SURFACE ROUGHNESS</text>
<text x="217.3" y="268.6">BREAK SHARP EDGES TO &lt;0.4 MM</text>
<text x="233.3" y="264.5">UNLESS OTHERWISE SPECIFIED</text>
<text x="271.9" y="264.5">INTERPRET DRAWING PER ASME Y14.5-2009</text>
</g>
</svg>
